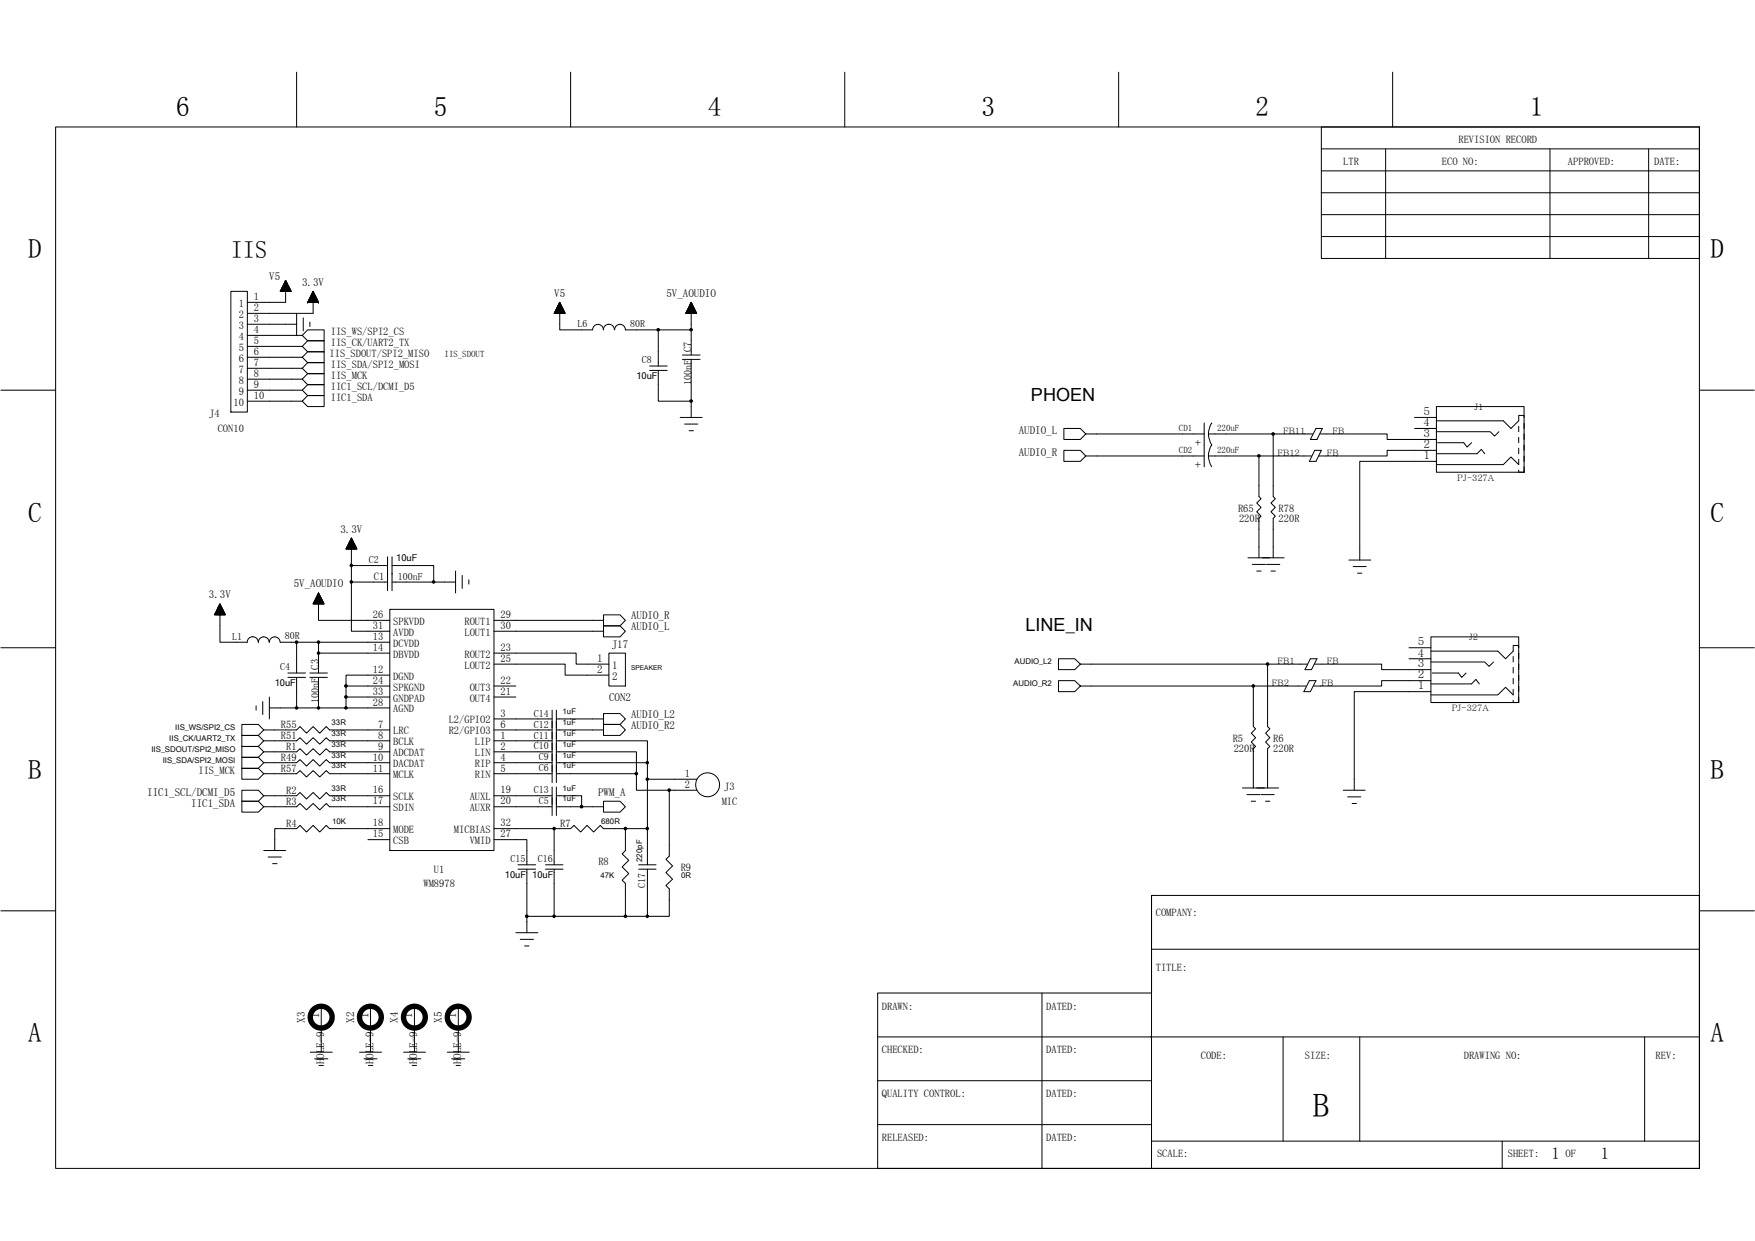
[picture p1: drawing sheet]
<svg xmlns="http://www.w3.org/2000/svg" width="297mm" height="210mm" viewBox="0 0 297 210" stroke-linecap="round" stroke-linejoin="round" font-family="sans-serif">
<g fill="none" stroke="#000" stroke-width=".17">
<path d="M50.2 12.2v9.3M96.6 12.2v9.3M143 12.2v9.3M189.3 12.2v9.3M235.7 12.2v9.3M9.4 21.5h278.2v176.2h-278.2zM223.6 21.5h64v22.2h-64zM223.6 25.2h64M223.6 28.9h64M223.6 36.3h64M223.6 32.6h64M234.5 25.2v18.5"/>
<path d="M262.3 25.2v18.5M279 25.2v18.5M39.1 49.3h2.8v20.4h-2.8zM41.9 56.7h9.3l.9 1h2.8v-1.9h-2.8l-.9 .9M41.9 58.6h9.3l.9 .9h2.8v-1.8h-2.8l-.9 .9M41.9 54.9h8.3M47.5 49.2l-.1 .1h1.9M47.5 49.2l1.7 .1M47.5 49.2h1.7M47.5 49v.3M47.5 49.1h1.7v.2M47.6 49h1.5"/>
<path d="M47.6 48.9v.4M47.6 48.9h1.5v.4M47.7 48.9h1.4M47.7 48.8h1.3v.5M47.8 48.6v.7M47.8 48.6h1.2v.7M47.8 48.6h1.1M47.8 49.3v-.8h1.1v.8M47.9 48.4h.9M47.9 48.3v1M47.9 48.3h.9v1M47.9 48.3h.9"/>
<path d="M48 48.1v1.2M48 48.2h.7v1.1M48 48.1h.7M48.1 48h.6v1.3M48.2 47.9h.4v1.4M48.2 47.7v1.6M48.2 47.8h.3v1.5M48.3 47.7h.2M48.3 47.6h.1v1.7M48.3 47.5v1.8M48.3 47.5h.1M48.3 47.5l1 1.8h-1.9l.9-1.8v3.7h-6.4"/>
<path d="M48.6 47.8h-.4v1.5M48.6 48h-.5v1.3M49 48.7h-1.3v.6M50.2 53v3.7M51.3 53.8v2.2M52.1 51.2h.1M52.1 51.2h1.8M52.1 51.1h1.8M52.1 51v.2M52.1 51h1.7v.2M52.2 50.9h1.6M52.2 50.8v.4"/>
<path d="M52.2 50.9h1.6v.3M52.3 50.8h1.4M52.3 50.7v.5M52.3 50.7h1.4v.5M52.3 50.7h1.4M52.4 51.2v-.6h1.2v.6M52.4 50.5h1.2M52.4 54.5v.7M52.4 50.4v.8M52.4 50.4h1.2v.8M52.5 50.4h1M52.5 51.2v-.9h1v.9"/>
<path d="M52.6 50.2h.8M52.6 50.1v1.1M52.6 50.1h.8v1.1M52.6 50.1h.8M52.7 49.9v1.3M52.7 50h.6v1.2M52.7 49.9h.6M52.7 49.8h.6v1.4M52.8 49.7h.4v1.5M52.9 49.4v1.8M52.9 49.5h.2v1.7M52.9 49.4h.2"/>
<path d="M53 49.4v1.8M53 49.3v1.9M53 49.3h.1M53 49.3l.9 1.9h-1.8l.9-1.9v3.7h-11.1M53.1 49.6h-.3v1.6M53.2 49.8h-.4l-.1 1.4M53.9 51.2h.1M93.8 53h1.8h-1.8M93.8 52.9v.1M93.9 52.9h1.7M93.9 52.8h1.6v.2M93.9 52.8v.2"/>
<path d="M94 52.7h1.5M94 52.7h1.5v.3M94 52.6v.4M94 52.6h1.4M94.1 52.5h1.3v.5M94.1 52.5v.5M94.1 52.4h1.3M94.1 53v-.7h1.2v.7M94.2 52.3h1.1M94.2 52.2v.8M94.2 52.2h1v.8M94.3 52.1h.9"/>
<path d="M94.3 52v1M94.3 52h.9v1M94.3 52h.8M94.4 51.8v1.2M94.4 51.9h.7v1.1M94.4 51.8h.7M94.4 51.7v1.3M94.4 51.8h.6v1.2M94.5 51.7h.5M94.5 51.5v1.5M94.5 51.6h.5v1.4M94.5 51.5h.4"/>
<path d="M94.6 51.4v1.6M94.6 51.5h.3v1.5M94.6 51.4h.2M94.7 51.3h.1v1.7M94.7 51.2l.9 1.8h-1.8l.9-1.8v4.6h5.6a.91 .91 0 0 1 .9-.9 .91 .91 0 0 1 .9 .9 .93 .93 0 0 1 .6-.9 .93 .93 0 0 1 1 .2l.3 .7M94.7 51.2v1.8M94.7 51.2h.1M94.8 51.2l-.1 1.8M104 55.8a.91 .91 0 0 1 1-.9 .91 .91 0 0 1 .9 .9h5.5v6.1M111.4 55.8h5.6M116.1 53h1.8M116.1 52.9v.1"/>
<path d="M116.1 52.9h1.8M116.2 52.8v.2M116.2 52.8h1.6v.2M116.2 52.7h1.6M116.2 52.6v.4M116.2 52.7h1.5v.3M116.3 52.6h1.4M116.3 52.5v.5M116.3 52.5h1.3v.5M116.3 52.4h1.3M116.4 53v-.7h1.2v.7M116.4 52.3h1.1"/>
<path d="M116.5 52.2v.8M116.5 52.2h1v.8M116.5 52.1h1M116.6 52h.9v1M116.6 51.8v1.2M116.6 51.9h.8v1.1M116.6 51.8h.7M116.7 51.7v1.3M116.7 51.8h.6v1.2M116.7 51.7h.5M116.8 51.5v1.5M116.8 51.6h.4v1.4"/>
<path d="M116.8 51.5h.4M116.8 51.4v1.6M116.8 51.5h.3v1.5M116.9 51.4h.2M116.9 51.2v1.8M116.9 51.3h.2v1.7M117 51.2h.1M117 51.2v1.8M117 51.2l.9 1.8h-1.8l.9-1.8v8.9M117.4 52h-.8v1M223.6 40h64M.1 66h9.3"/>
<path d="M41.9 60.5h9.3l.9 .9h2.8v-1.9h-2.8l-.9 1M41.9 62.3h9.3l.9 .9h2.8v-1.8h-2.8l-.9 .9M41.9 64.2h9.3l.9 .9h2.8v-1.9h-2.8l-.9 1M41.9 66h9.3l.9 .9h2.8v-1.8h-2.8l-.9 .9M41.9 67.9h9.3l.9 .9h2.8v-1.9h-2.8l-.9 1M110 61.9h2.9M110 62.7h2.9M111.4 62.7v5.2h5.6M115.1 70.6h3.7M115.5 60.1h3M115.5 60.8h3M115.9 71.8h2.2"/>
<path d="M116.6 72.9h.8M117 60.8v9.8M183.8 73.4l-.9-.9h-2.8v1.9h2.8l.9-1h20M183.8 77.2l-.9-1h-2.8v1.9h2.8l.9-.9h20M203.8 71.6v7.4M204.6 77.2h8.5M204.6 73.4v.8l.5 1.1M204.6 77.2v.7l.5 1.1M205.1 71.6l-.4 .7-.2 1.1h11M205.1 75.3l-.4 .7-.2 1.1M222 77.2h-8.9v6.8l.3 .4-.7 .7 .7 .8-.7 .7 .7 .7-.3 .4v6.7M222.2 73.4h-6.7v10.6l.4 .4-.8 .7 .8 .8-.8 .7 .8 .7-.4 .4v6.7"/>
<path d="M222.5 76.2h1.1l-.9 1.9h-1.1zM222.7 72.5h1.1l-.9 1.9h-1.1zM223.5 73.4h11.3v1h8.3M239.4 72.5h3.7M239.4 70.6h3.7M243.1 68.8h14.9v11.1h-14.9zM243.1 73h9.1l.8 .8 .7-.8M243.1 76.8h6.9l.7-.8 .6 .8M243.1 76.2h-8.3v1h-11.5M243.1 78.1h-13v16.7M243.3 74.9h4.5l.5 .7 .8-.7M257 77.7v.9l-1.3-1.3-1.3 1.3h-11.3"/>
<path d="M257 79.6v.3h1M257 72.1v.9M257 74v.9M257 75.8v1M258 70.6v-.3h-1v.9l-1.3 1.3-1.3-1.3h-11.3M258 71.6v.9M258 73.4v1M258 75.3v.9M258 77.2v.9M258 79v.9M287.6 66h9.3M58.6 92.9h1.8"/>
<path d="M58.6 92.8v.1M58.6 92.8h1.7M58.7 92.7h1.6v.2M58.7 92.6v.3M58.7 92.6h1.6M58.7 92.6h1.5M58.7 92.5v.4M58.8 92.5h1.4M58.8 92.4h1.4v.5M58.8 92.4v.5M58.9 92.4h1.2M58.9 92.3h1.2"/>
<path d="M58.9 92.2v.7M58.9 92.2h1.1M59 92.1h1M59.1 92h.8M59.1 91.8h.8v1.1M59.1 91.7v1.2M59.2 91.8h.6M59.2 91.7h.6M59.2 91.6v1.3M59.2 91.6h.6M59.3 91.5h.4v1.4M59.3 91.4v1.5"/>
<path d="M59.3 91.5h.4M59.3 91.3v1.6M59.3 91.4h.3M59.4 91.3h.2M59.4 91.1v1.8M59.4 91.2h.2M59.5 91.2h.1M59.5 98.5v8.3h6.5M59.5 98.5h6.1M59.5 95.7h6.1M59.5 92.9v-1.9l.9 1.9h-1.8l.9-1.9v7.5M59.5 91.1h.1"/>
<path d="M59.6 91.2v1.7M59.6 91.3v1.6M59.8 91.7v1.2M59.9 91.9h-.8v1M59.9 91.9v1M60 92.1h-1v.8M60 92.1v.8M60.1 92.2v.7M60.2 92.5v.4M60.4 92.8v.1M65.6 94.2v5.7M66.4 95.7h7v2.8h3.7"/>
<path d="M66.4 98.5h7M66.4 94.2v5.7M77.1 96.6v3.7M78.2 97.4v2.2M79.4 98.1v.7M211.2 94.4h6.1M212 95.5h2.2M212.7 96.6h.7M214.4 95.5h2.2M215.1 96.6h.8M228.3 94.8h3.7M229 95.9h2.2"/>
<path d="M229.8 97h.7M.1 109.6h9.3M36.3 104h1.8M36.3 103.9v.1M36.4 103.9h1.7M36.4 103.8h1.6v.2M36.4 103.8v.2M36.4 103.8h1.6M36.5 103.7h1.5M36.5 103.6v.4M36.5 103.6h1.4M36.6 103.6h1.3"/>
<path d="M36.6 103.5v.5M36.6 103.5h1.3v.5M36.6 103.4h1.2M36.7 103.3h1.1M36.8 103.1h.9M36.8 103v1M36.8 103h.8M36.9 102.8v1.2M36.9 103h.7v1M36.9 102.9h.6M36.9 102.8h.6M36.9 102.7v1.3"/>
<path d="M37 102.7h.5M37 102.6v1.4M37 102.6h.4M37.1 102.4v1.6M37.1 102.5h.3M37.1 102.4h.2M37.1 102.3v1.7M37.2 102.3l.1 1.7M37.2 104v-1.8l1 1.8h-1.9l.9-1.8v6.5h4.6a.88 .88 0 0 1 1-.9M37.2 102.2h.1M37.4 102.5v1.5M37.5 102.6v1.4"/>
<path d="M37.5 102.8v1.2M37.7 103.1v.9M37.7 103.2h-1v.8M37.8 103.2v.8M37.8 103.3h-1.1l-.1 .7M37.8 103.4v.6M38 103.7v.3M38.1 104h.1M42.8 107.7a.93 .93 0 0 1 .9 1 .92 .92 0 0 1 .9-.9 .92 .92 0 0 1 .9 .9M43.3 119.4v.8M44.5 118.7v2.2M45.6 117.9v3.7"/>
<path d="M47.4 108.7a.91 .91 0 0 0-.9-.9 .91 .91 0 0 0-.9 .9M47.4 108.7h2.8v5.2M48.7 113.9h3M48.7 114.6h3M50.2 108.7h15.8M50.2 114.6v5.2h-4.6M52.4 113.9h3M52.4 114.6h3M53 102.1v.1M53 102.1h1.8M53.1 102.1h1.7M53.1 101.9v.3"/>
<path d="M53.1 102h1.6v.2M53.1 101.9h1.6M53.2 101.8v.4M53.2 101.8h1.5M53.2 101.8h1.4M53.3 101.6v.6M53.3 101.7h1.3M53.3 101.6h1.2M53.4 101.3v.9M53.4 101.4h1.1M53.4 101.3h1M53.5 101.2v1"/>
<path d="M53.5 101.2h.9M53.5 101.2h.8M53.6 101v1.2M53.6 101.1h.7v1.1M53.6 101h.6M53.6 100.8v1.4M53.6 100.9h.6M53.7 100.9h.5M53.7 100.7v1.5M53.7 100.8h.4M53.7 100.7h.4M53.8 100.5v1.7"/>
<path d="M53.8 100.7h.3M53.8 100.6h.2M53.8 100.4v1.8M53.8 100.5h.2M53.9 100.4l.1 1.8M53.9 102.2v-1.9l1 1.9h-1.9l.9-1.9v4.7h12.1M53.9 100.4h.1M53.9 110.5h12.1M53.9 119.8h12.1M53.9 108.7v5.2M53.9 114.6v5.2h-3.7M54.1 100.6v1.6"/>
<path d="M54.1 100.8v1.4M54.2 100.9v1.3M54.4 101.2v1M54.5 101.3v.9M54.5 101.5h-1.2v.7M54.5 101.5v.7M54.6 101.7v.5M54.7 101.8v.4M54.8 102.1v.1M66 103.1h17.6v40.8h-17.6zM66 114.2h-7.4v1.9M66 116.1h-7.4v1.8"/>
<path d="M66 117.9h-7.4v1.9M83.6 105h18.5v-1h2.8l1 1-1 .9h-2.8v-.9M83.6 106.8h18.5v-.9h2.8l1 .9-1 1h-2.8v-1M83.6 110.5h13.9v1.9h5.6M83.6 112.4h12v1.8h7.5M83.6 117.9h3.7M83.6 116.1h3.7M103.1 110.5h2.8v5.6h-2.8zM212.1 116.1h-29.2l-1 .9h-2.7v-1.8h2.7l1 .9M214.5 112.4h-31.6l-1 .9h-2.7v-1.8h2.7l1 .9M221.1 116.1h-9v6.8l.4 .4-.7 .8 .7 .7-.7 .8 .7 .7-.4 .4v6.6M221.2 112.4h-6.7v10.5l.4 .4-.7 .8 .7 .7-.7 .8 .7 .7-.4 .4v6.6"/>
<path d="M221.6 115.2h1.1l-.9 1.8h-1.1zM221.8 111.5h1.1l-.9 1.8h-1.1zM222.5 112.4h11.3v.9h8.4M238.5 109.6h3.7M238.5 111.5h3.7M242.2 107.8h14.8v11.1h-14.8zM242.2 112h9.1l.7 .8 .8-.8M242.2 115.7h6.9l.7-.7 .6 .7M242.2 115.2h-8.4v.9h-11.4M242.2 117h-13v16.7M242.4 113.9h4.4l.6 .7 .7-.7M256.1 116.6v1l-1.3-1.3-1.3 1.3h-11.3"/>
<path d="M256.1 118.5v.4h.9M256.1 111.1v.9M256.1 112.9v1M256.1 114.8v.9M257 109.6v-.4h-.9v1l-1.3 1.3-1.3-1.3h-11.3M257 110.5v1M257 112.4v.9M257 114.2v1M257 116.1v.9M257 117.9v1M287.6 109.6h9.3M44.6 129.1l-.9-1h-2.8v1.9h2.8l.9-.9h5.6l.6-.6 1.1 1.1 1.1-1.1 1.1 1.1 1.1-1.1 .6 .6h10.2"/>
<path d="M44.6 125.3l-.9-.9h-2.8v1.9h2.8l.9-1h5.6l.6-.5 1.1 1.1 1.1-1.1 1.1 1.1 1.1-1.1 .6 .5h10.2M44.6 123.5l-.9-.9h-2.8v1.8h2.8l.9-.9h5.6l.6-.6 1.1 1.2 1.1-1.2 1.1 1.2 1.1-1.2 .6 .6h10.2M44.6 130.9l-.9-.9h-2.8v1.8h2.8l.9-.9h5.6l.6-.5 1.1 1.1 1.1-1.1 1.1 1.1 1.1-1.1 .6 .5h10.2M66 127.2h-10.2l-.6-.5-1.1 1.1-1.1-1.1-1.1 1.1-1.1-1.1-.6 .5h-5.6l-.9 .9h-2.8v-1.8h2.8l.9 .9M66 134.6h-10.2l-.6-.5-1.1 1.1-1.1-1.1-1.1 1.1-1.1-1.1-.6 .5h-5.6l-.9 1h-2.8v-1.9h2.8l.9 .9M66 136.5h-10.2l-.6-.5-1.1 1-1.1-1-1.1 1-1.1-1-.6 .5h-5.6l-.9 .9h-2.8v-1.8h2.8l.9 .9M83.6 129.1h9.8M83.6 125.3h9.8M83.6 123.5h9.8M83.6 130.9h9.8M83.6 136.5h9.8M83.6 134.6h9.8"/>
<path d="M83.6 127.2h9.8M83.6 121.6h9.8M93.4 120.2v12.2M93.4 133.2v4.8M94.2 121.6h7.9v-.9h2.8l1 .9-1 1h-2.8v-1M94.2 123.5h7.9v-.9h2.8l1 .9-1 .9h-2.8v-.9M94.2 136.5h7.9v-.9h2.8l1 .9-1 .9h-2.8v-.9M94.2 125.3h15.4v3.8M94.2 129.1h15.4v2.7M94.2 127.2h13.5v3.7M94.2 130.9h13.5v2.8h5.6M94.2 134.6h4.2v1.9"/>
<path d="M94.2 120.2v12.2M94.2 133.2v4.8M109.6 131.8v14.5M109.6 131.8h8.3M117.9 133.7h-4.6v11.1l-.6 .6 1.1 1.1-1.1 1.1 1.1 1.2-1.1 1 .6 .6v4.6h-7.4M211 134.5h2.3M211.8 135.6h.7M213.4 134.5h2.3M214.2 135.6h.7M216.4 133.3h-6.1M227.3 133.7h3.8M228.1 134.8h2.2"/>
<path d="M228.9 136h.7M.1 154.1h9.3M44.6 143.9h3.7M45.4 145h2.2M46.1 146.1h.8M62.3 142.1h3.7M66 140.2h-10.2l-.6-.5-1.1 1.1-1.1-1.1-1.1 1.1-1.1-1.1-.6 .5h-3.7v3.7M83.6 142.1h5.6v4.2M87.3 157.8h3.7M87.7 146.3h3M87.7 147.1h3M88.1 158.9h2.2"/>
<path d="M89.2 147.1v10.7M92.3 146.3h3M92.3 147.1h3M93.8 140.2h-10.2M93.8 147.1v7.9h-4.6M105.9 140.2h-3.8l-.5-.5-1.1 1.1-1.1-1.1-1.1 1.1-1.1-1.1-.6 .5h-2.8v6.1M108.1 146.3h2.9M108.1 147.1h2.9M109.6 140.2h-3.7v3.7l-.6 .6 1.1 1.1-1.1 1.1 1.1 1.1-1.1 1.1 .6 .6v5.5h-12.1M109.6 147.1v7.9M194.9 151.5v46.2M287.7 154.1h9.2"/>
<path d="M52.5 178h3.7M53.3 179.2h2.2M54.4 170.3v7.7M60.9 178h3.7M61.6 179.2h2.2M62.7 170.3v7.7M68.3 178h3.7M69 179.2h2.2M70.1 170.3v7.7M75.7 178h3.7M76.5 179.2h2.2M77.6 170.3v7.7"/>
<path d="M88.8 160.1h.7M148.5 168h46.4v-16.5h92.7v46.2h-139.1zM176.4 168v29.7M194.9 160.6h92.7M217.2 175.5v17.6M230.1 175.5v17.6M278.4 175.5v17.6M287.6 175.5h-139.1M54 180.3h.7M62.4 180.3h.7M69.8 180.3h.7M77.2 180.3h.7"/>
<path d="M148.5 190.3h46.4M148.5 182.9h46.4M194.9 193.1h92.7M254.3 193.1v4.6"/>
<circle cx="119.8" cy="132.8" r="2.03"/>
</g>
<g fill="none" stroke="#000" stroke-width=".91">
<circle cx="54.4" cy="172.1" r="1.85"/>
<circle cx="62.7" cy="172.1" r="1.84"/>
<circle cx="70.1" cy="172.1" r="1.84"/>
<circle cx="77.5" cy="172.1" r="1.84"/>
</g>
<g fill="#000" stroke="#000" stroke-width=".17">
<path d="M111.2 55.6h.4v.3h-.4z" fill-rule="evenodd"/>
<path d="M116.8 55.6h.3v.3h-.3z" fill-rule="evenodd"/>
<path d="M116.8 67.7h.3v.3h-.3z" fill-rule="evenodd"/>
<path d="M212.9 77h.3v.3h-.3z" fill-rule="evenodd"/>
<path d="M215.3 73.3h.3v.3h-.3z" fill-rule="evenodd"/>
<path d="M59.3 98.3h.3v.3h-.3z" fill-rule="evenodd"/>
<path d="M59.3 95.5h.3v.3h-.3z" fill-rule="evenodd"/>
<path d="M73.2 98.3h.3v.3h-.3z" fill-rule="evenodd"/>
<path d="M50 119.6h.3v.3h-.3z" fill-rule="evenodd"/>
<path d="M53.8 108.5h.3v.3h-.3z" fill-rule="evenodd"/>
<path d="M58.4 119.6h.3v.3h-.3z" fill-rule="evenodd"/>
<path d="M212 115.9h.3v.3h-.3z" fill-rule="evenodd"/>
<path d="M214.4 112.2h.3v.3h-.3z" fill-rule="evenodd"/>
<path d="M93.6 140h.3v.4h-.3z" fill-rule="evenodd"/>
<path d="M93.6 154.9h.3v.3h-.3z" fill-rule="evenodd"/>
<path d="M105.7 140h.3v.4h-.3z" fill-rule="evenodd"/>
<path d="M105.7 154.9h.3v.3h-.3z" fill-rule="evenodd"/>
<path d="M109.4 154.9h.3v.3h-.3z" fill-rule="evenodd"/>
<path d="M109.4 140h.3v.4h-.3z" fill-rule="evenodd"/>
<circle cx="50.2" cy="108.7" r=".22"/>
<circle cx="53.9" cy="110.5" r=".21"/>
<circle cx="53.9" cy="119.8" r=".21"/>
<circle cx="58.6" cy="117.9" r=".22"/>
<circle cx="58.6" cy="116.1" r=".22"/>
<circle cx="98.4" cy="136.5" r=".22"/>
<circle cx="107.7" cy="130.9" r=".22"/>
<circle cx="109.6" cy="129.1" r=".21"/>
<circle cx="109.6" cy="131.8" r=".21"/>
<circle cx="113.3" cy="133.7" r=".22"/>
<circle cx="89.2" cy="155" r=".22"/>
</g>
<text font-size="5.7" x="222.2" y="189">B</text>
<g font-size="4.6">
<text x="29.8" y="19.6">6</text>
<text x="73.4" y="19.6">5</text>
<text x="119.8" y="19.6">4</text>
<text x="166.1" y="19.6">3</text>
<text x="212.5" y="19.6">2</text>
<text x="258.9" y="19.6">1</text>
<text x="4.8" y="43.7">D</text>
<text x="289.5" y="43.7">D</text>
<text x="4.8" y="88.3">C</text>
<text x="289.5" y="88.3">C</text>
<text x="4.8" y="131.8">B</text>
<text x="289.5" y="131.8">B</text>
<text x="4.8" y="176.4">A</text>
<text x="289.5" y="176.4">A</text>
</g>
<text font-size="4.1" x="39.1" y="43.7">IIS</text>
<g font-size="3.1">
<text x="174.5" y="67.9">PHOEN</text>
<text x="173.6" y="106.8">LINE_IN</text>
</g>
<g font-size="2.8">
<text x="262.6" y="196.1">1</text>
<text x="271" y="196.1">1</text>
</g>
<g font-size="1.9">
<text x="45.6" y="47.5">V5</text>
<text x="51.1" y="48.4">3.3V</text>
<text x="93.8" y="50.2">V5</text>
<text x="112.8" y="50.2">5V_AOUDIO</text>
<text x="240.9" y="70.3">5</text>
<text x="172.4" y="73.4">AUDIO_L</text>
<text x="172.4" y="77.2">AUDIO_R</text>
<text x="240.9" y="72.1">4</text>
<text x="240.9" y="74">3</text>
<text x="240.9" y="75.8">2</text>
<text x="240.9" y="77.7">1</text>
<text x="57.6" y="90.1">3.3V</text>
<text x="35.4" y="101.2">3.3V</text>
<text x="49.7" y="99.4">5V_AOUDIO</text>
<text x="106.8" y="104.8">AUDIO_R</text>
<text x="106.8" y="106.6">AUDIO_L</text>
<text x="101" y="113.9">2</text>
<text x="101" y="112">1</text>
<text x="103.5" y="109.6">J17</text>
<text x="103.6" y="113.2">1</text>
<text x="240" y="109.2">5</text>
<text x="240" y="111.1">4</text>
<text x="240" y="112.9">3</text>
<text x="103.1" y="118.6">CON2</text>
<text x="103.6" y="115">2</text>
<text x="240" y="114.8">2</text>
<text x="240" y="116.6">1</text>
<text x="106.8" y="121.5">AUDIO_L2</text>
<text x="106.8" y="123.3">AUDIO_R2</text>
<text x="24.9" y="134.6">IIC1_SCL/DCMI_D5</text>
<text x="32.4" y="136.5">IIC1_SDA</text>
<text x="101.2" y="134.6">PWM_A</text>
<text x="51.6" y="173.1" transform="rotate(-90 51.6 173.1)">X3</text>
<text x="54" y="172.3" transform="rotate(-90 54 172.3)">1</text>
<text x="59.9" y="173.1" transform="rotate(-90 59.9 173.1)">X2</text>
<text x="62.4" y="172.3" transform="rotate(-90 62.4 172.3)">1</text>
<text x="67.3" y="173.1" transform="rotate(-90 67.3 173.1)">X4</text>
<text x="69.8" y="172.3" transform="rotate(-90 69.8 172.3)">1</text>
<text x="74.8" y="173.1" transform="rotate(-90 74.8 173.1)">X5</text>
<text x="77.2" y="172.3" transform="rotate(-90 77.2 172.3)">1</text>
<text x="54.9" y="180.1" transform="rotate(-90 54.9 180.1)">HOLE-9</text>
<text x="63.2" y="180.1" transform="rotate(-90 63.2 180.1)">HOLE-9</text>
<text x="70.6" y="180.1" transform="rotate(-90 70.6 180.1)">HOLE-9</text>
<text x="78.1" y="180.1" transform="rotate(-90 78.1 180.1)">HOLE-9</text>
</g>
<g font-size="1.8">
<text x="227.3" y="28">LTR</text>
<text x="244" y="28">ECO NO:</text>
<text x="246.8" y="24.3">REVISION RECORD</text>
<text x="265.4" y="28">APPROVED:</text>
<text x="280" y="28">DATE:</text>
<text x="40.4" y="53.8">2</text>
<text x="40.4" y="51.9">1</text>
<text x="43" y="52.7">2</text>
<text x="43" y="50.8">1</text>
<text x="40.4" y="59.4">5</text>
<text x="40.4" y="57.5">4</text>
<text x="40.4" y="55.6">3</text>
<text x="43" y="58.2">5</text>
<text x="43" y="56.4">4</text>
<text x="43" y="54.5">3</text>
<text x="56" y="56.7">IIS_WS/SPI2_CS</text>
<text x="56" y="58.6">IIS_CK/UART2_TX</text>
<text x="117" y="59.5" transform="rotate(-90 117 59.5)">C7</text>
<text x="40.4" y="64.9">8</text>
<text x="40.4" y="63.1">7</text>
<text x="40.4" y="61.2">6</text>
<text x="43" y="65.6">9</text>
<text x="43" y="63.8">8</text>
<text x="43" y="61.9">7</text>
<text x="43" y="60.1">6</text>
<text x="55.8" y="60.5">IIS_SDOUT/SPI2_MISO</text>
<text x="56" y="62.3">IIS_SDA/SPI2_MOSI</text>
<text x="56" y="64.2">IIS_MCK</text>
<text x="35.4" y="70.6">J4</text>
<text x="39.5" y="68.6">10</text>
<text x="40.4" y="66.8">9</text>
<text x="43" y="67.5">10</text>
<text x="56" y="66">IIC1_SCL/DCMI_D5</text>
<text x="56" y="67.9">IIC1_SDA</text>
<text x="36.8" y="73.1">CON10</text>
<text x="203.4" y="75.5" transform="rotate(-90 203.4 75.5)">+</text>
<text x="203.4" y="79.2" transform="rotate(-90 203.4 79.2)">+</text>
<text x="209.5" y="86.6">R65</text>
<text x="209.7" y="88.3">220R</text>
<text x="216.4" y="86.6">R78</text>
<text x="216.4" y="88.3">220R</text>
<text x="63.3" y="98.1">C1</text>
<text x="63.1" y="106.4">31</text>
<text x="63.1" y="104.6">26</text>
<text x="66.5" y="107.6">AVDD</text>
<text x="66.5" y="105.7">SPKVDD</text>
<text x="78.6" y="107.6">LOUT1</text>
<text x="78.6" y="105.7">ROUT1</text>
<text x="84.7" y="106.4">30</text>
<text x="84.7" y="104.6">29</text>
<text x="53.9" y="113.3" transform="rotate(-90 53.9 113.3)">C3</text>
<text x="63.1" y="113.9">12</text>
<text x="63.1" y="110.2">14</text>
<text x="63.1" y="108.3">13</text>
<text x="66.5" y="111.3">DBVDD</text>
<text x="66.5" y="109.4">DCVDD</text>
<text x="78.6" y="113.1">LOUT2</text>
<text x="78.6" y="111.3">ROUT2</text>
<text x="84.7" y="112">25</text>
<text x="84.7" y="110.2">23</text>
<text x="63.1" y="119.4">28</text>
<text x="63.1" y="117.6">33</text>
<text x="63.1" y="115.7">24</text>
<text x="66.5" y="118.7">GNDPAD</text>
<text x="66.5" y="116.8">SPKGND</text>
<text x="66.5" y="115">DGND</text>
<text x="79.5" y="118.7">OUT4</text>
<text x="79.5" y="116.8">OUT3</text>
<text x="84.7" y="117.6">21</text>
<text x="84.7" y="115.7">22</text>
<text x="47.5" y="125">R51</text>
<text x="47.5" y="123.2">R55</text>
<text x="64" y="125">8</text>
<text x="64" y="123.1">7</text>
<text x="66.5" y="124.3">LRC</text>
<text x="66.5" y="120.5">AGND</text>
<text x="75.9" y="124.3">R2/GPIO3</text>
<text x="75.9" y="122.4">L2/GPIO2</text>
<text x="84.7" y="125">1</text>
<text x="84.7" y="123.1">6</text>
<text x="84.7" y="121.3">3</text>
<text x="208.6" y="125.6">R5</text>
<text x="215.5" y="125.6">R6</text>
<text x="33.6" y="130.9">IIS_MCK</text>
<text x="47.5" y="128.7">R49</text>
<text x="47.5" y="130.6">R57</text>
<text x="48.4" y="126.9">R1</text>
<text x="63.1" y="130.6">11</text>
<text x="63.1" y="128.7">10</text>
<text x="64" y="126.9">9</text>
<text x="66.5" y="131.7">MCLK</text>
<text x="66.5" y="129.8">DACDAT</text>
<text x="66.5" y="128">ADCDAT</text>
<text x="66.5" y="126.1">BCLK</text>
<text x="80.4" y="131.7">RIN</text>
<text x="80.4" y="129.8">RIP</text>
<text x="80.4" y="128">LIN</text>
<text x="80.4" y="126.1">LIP</text>
<text x="84.7" y="130.6">5</text>
<text x="84.7" y="128.7">4</text>
<text x="84.7" y="126.9">2</text>
<text x="115.9" y="131.5">1</text>
<text x="208.8" y="127.3">220R</text>
<text x="215.5" y="127.3">220R</text>
<text x="48.4" y="134.3">R2</text>
<text x="48.4" y="136.2">R3</text>
<text x="63.1" y="136.1">17</text>
<text x="63.1" y="134.3">16</text>
<text x="66.5" y="137.3">SDIN</text>
<text x="66.5" y="135.4">SCLK</text>
<text x="79.5" y="137.3">AUXR</text>
<text x="79.5" y="135.4">AUXL</text>
<text x="84.7" y="136.1">20</text>
<text x="84.7" y="134.3">19</text>
<text x="115.9" y="133.3">2</text>
<text x="122.1" y="136.2">MIC</text>
<text x="122.6" y="133.7">J3</text>
<text x="48.4" y="139.9">R4</text>
<text x="63.1" y="141.7">15</text>
<text x="63.1" y="139.8">18</text>
<text x="66.5" y="142.8">CSB</text>
<text x="66.5" y="141">MODE</text>
<text x="76.8" y="141">MICBIAS</text>
<text x="79.5" y="142.8">VMID</text>
<text x="84.7" y="141.7">27</text>
<text x="84.7" y="139.8">32</text>
<text x="94.8" y="139.9">R7</text>
<text x="73.4" y="147.6">U1</text>
<text x="101.3" y="146.4">R8</text>
<text x="115.2" y="147.3">R9</text>
<text x="71.7" y="150.1">WM8978</text>
<text x="195.6" y="155">COMPANY:</text>
<text x="195.6" y="164.3">TITLE:</text>
<text x="149.3" y="170.8">DRAWN:</text>
<text x="177.1" y="170.8">DATED:</text>
<text x="149.3" y="178.2">CHECKED:</text>
<text x="177.1" y="178.2">DATED:</text>
<text x="203.2" y="179.2">CODE:</text>
<text x="220.9" y="179.2">SIZE:</text>
<text x="247.8" y="179.2">DRAWING NO:</text>
<text x="280.2" y="179.2">REV:</text>
<text x="149.3" y="185.7">QUALITY CONTROL:</text>
<text x="177.1" y="185.7">DATED:</text>
<text x="149.3" y="193.1">RELEASED:</text>
<text x="177.1" y="193.1">DATED:</text>
<text x="195.8" y="195.8">SCALE:</text>
<text x="255.2" y="195.8">SHEET:</text>
<text x="265" y="195.8">OF</text>
</g>
<g font-size="1.7">
<text x="97.7" y="55.4">L6</text>
<text x="106.7" y="55.2">80R</text>
<text x="108.6" y="61.4">C8</text>
<text x="117" y="65.1" transform="rotate(-90 117 65.1)">100nF</text>
<text x="62.4" y="95.3">C2</text>
<text x="67.3" y="98.1">100nF</text>
<text x="39.3" y="108.2">L1</text>
<text x="47.4" y="113.3">C4</text>
<text x="48.2" y="108.1">80R</text>
<text x="53.9" y="118.9" transform="rotate(-90 53.9 118.9)">100nF</text>
<text x="90.3" y="125">C11</text>
<text x="90.3" y="123.1">C12</text>
<text x="90.3" y="121.2">C14</text>
<text x="90.3" y="126.8">C10</text>
<text x="91.2" y="130.5">C6</text>
<text x="91.2" y="128.7">C9</text>
<text x="90.3" y="134.3">C13</text>
<text x="91.2" y="136.1">C5</text>
<text x="86.4" y="145.8">C15</text>
<text x="91" y="145.8">C16</text>
<text x="109.2" y="150.2" transform="rotate(-90 109.2 150.2)">C17</text>
</g>
<g font-size="1.6">
<text x="107.7" y="64.2">10uF</text>
<text x="67.1" y="95">10uF</text>
<text x="46.5" y="116.1">10uF</text>
<text x="85.5" y="148.5">10uF 10uF</text>
</g>
<g font-size="1.5">
<text x="75.2" y="60.5">IIS_SDOUT</text>
<text x="249.6" y="69.3">J1</text>
<text x="199.5" y="72.9">CD1</text>
<text x="199.5" y="76.6">CD2</text>
<text x="206" y="72.9">220uF</text>
<text x="206" y="76.6">220uF</text>
<text x="216.2" y="77.2">FB12</text>
<text x="217.2" y="73.4">FB11</text>
<text x="224.6" y="77.2">FB</text>
<text x="225.5" y="73.4">FB</text>
<text x="246.7" y="81.4">PJ-327A</text>
<text x="216.2" y="112.4">FB1</text>
<text x="224.6" y="112.4">FB</text>
<text x="248.6" y="108.3">J2</text>
<text x="215.3" y="116.1">FB2</text>
<text x="223.6" y="116.1">FB</text>
<text x="245.7" y="120.4">PJ-327A</text>
</g>
<g font-size="1.3">
<text x="171.7" y="112.4">AUDIO_L2</text>
<text x="171.5" y="116.1">AUDIO_R2</text>
<text x="28.7" y="125.3">IIS_CK/UART2_TX</text>
<text x="29.7" y="123.5">IIS_WS/SPI2_CS</text>
<text x="56.1" y="124.5">33R</text>
<text x="56.1" y="122.6">33R</text>
<text x="95.2" y="124.5">1uF</text>
<text x="95.2" y="122.6">1uF</text>
<text x="95.2" y="120.8">1uF</text>
<text x="25.6" y="127.2">IIS_SDOUT/SPI2_MISO</text>
<text x="27.5" y="129.1">IIS_SDA/SPI2_MOSI</text>
<text x="56.1" y="128.2">33R</text>
<text x="56.1" y="130">33R</text>
<text x="56.1" y="126.3">33R</text>
<text x="95.2" y="130">1uF</text>
<text x="95.2" y="128.2">1uF</text>
<text x="95.2" y="126.3">1uF</text>
<text x="56.1" y="133.8">33R</text>
<text x="56.1" y="135.6">33R</text>
<text x="95.2" y="133.8">1uF</text>
<text x="95.2" y="135.6">1uF</text>
<text x="56.2" y="139.3">10K</text>
<text x="101.8" y="139.3">680R</text>
<text x="101.6" y="148.6">47K</text>
<text x="108.7" y="145.8" transform="rotate(-90 108.7 145.8)">220pF</text>
<text x="115.3" y="148.6">0R</text>
</g>
<text font-size="1.1" x="106.8" y="113.3">SPEAKER</text>
</svg>
